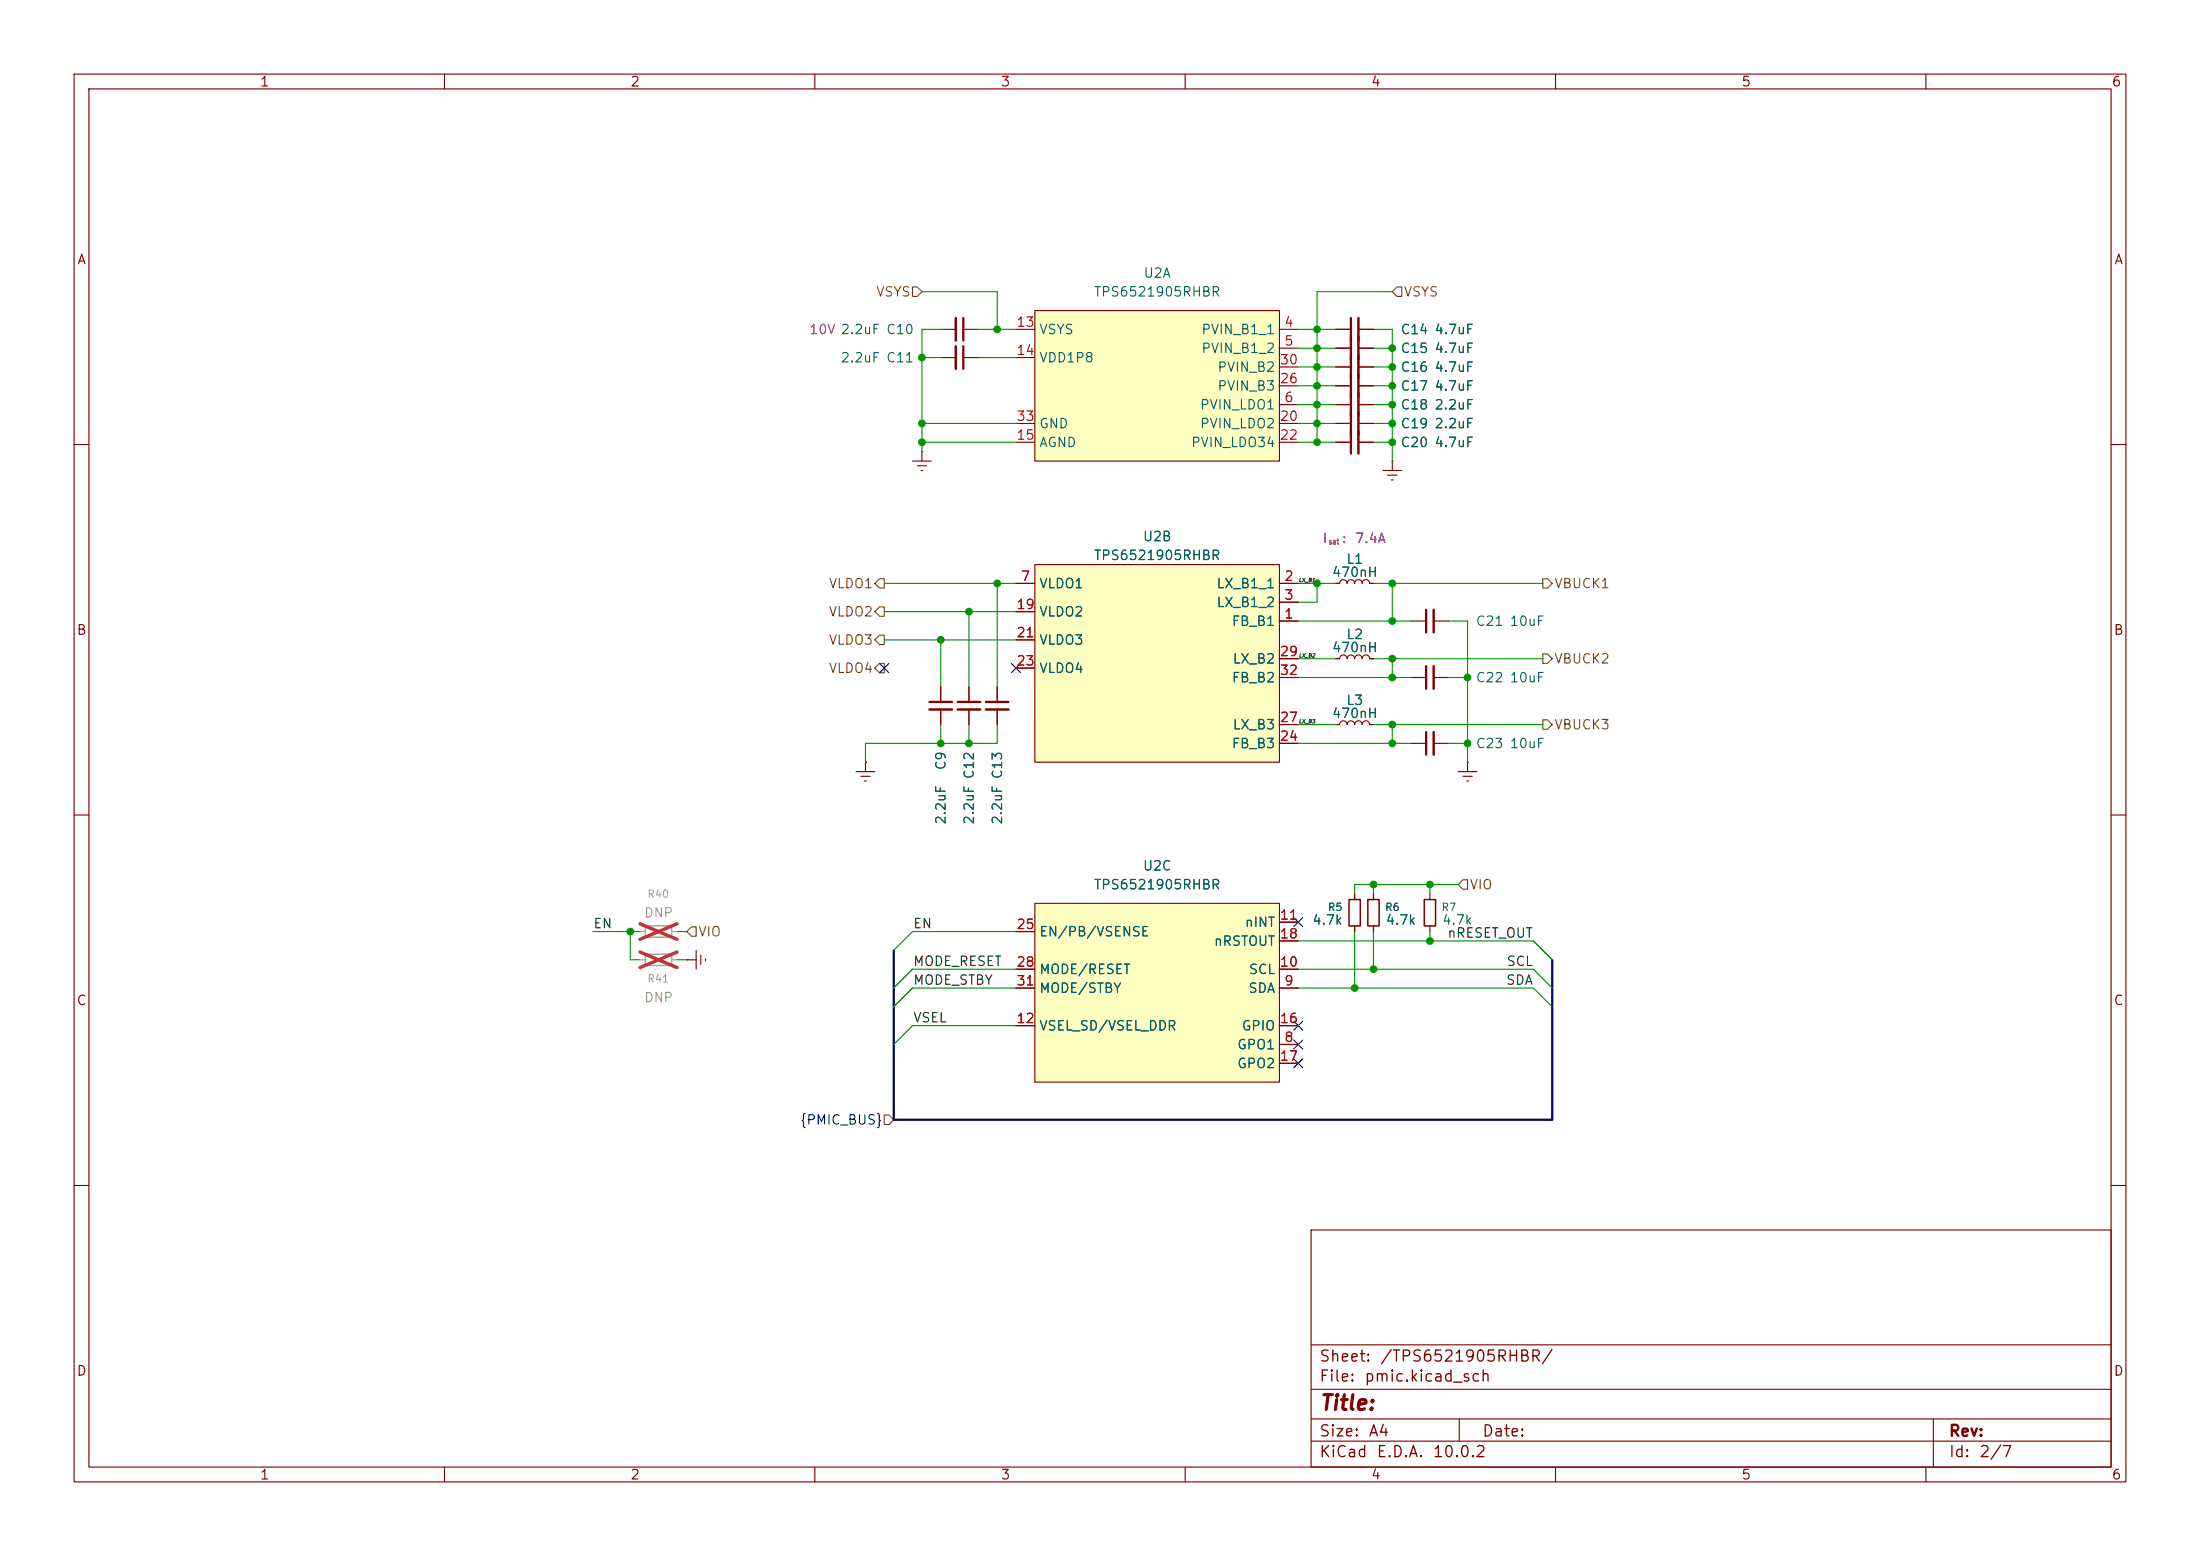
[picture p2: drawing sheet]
<svg xmlns="http://www.w3.org/2000/svg" width="297mm" height="210mm" viewBox="0 0 297 210" stroke-linecap="round" stroke-linejoin="round" font-family="sans-serif">
<g fill="none" stroke="#840000" stroke-width=".15">
<path d="M10 10h277v190h-277zM12 12h273v186h-273zM60 10v2M110 10v2M160 10v2M210 10v2M260 10v2M180.3 54.6h2.1M180.3 47h2.1M183.4 54.6h2M183.4 47h2M10 60h2"/>
<path d="M285 60h2M130.8 92.7v2M130.8 95.8v2M10 110h2M285 110h2M10 160h2M177 166h108v32h-108zM285 160h2M60 198v2M110 198v2M160 198v2M177 194.5h108"/>
<path d="M177 191.5h108M177 187.5h108M177 181.5h108M197 191.5v3M210 198v2M260 198v2M261 191.5v6.5"/>
</g>
<path d="M182.4 45.5v3M182.4 53.1v3M129.3 94.7h3" fill="none" stroke="#840000" stroke-width=".3"/>
<path d="M183.4 45.5v3M183.4 53.1v3M129.3 95.8h3" fill="none" stroke="#840000" stroke-width=".33"/>
<path d="M139.7 41.9h33v20.3h-33z" fill="#ffffc2"/>
<g fill="none" stroke="#840000" stroke-width=".15">
<path d="M127 44.5h2M127 48.3h2M130 44.5h2.1M130 48.3h2.1M137.2 44.5h2.5M137.2 48.3h2.5M137.2 59.7h2.5M137.2 57.2h2.5M139.7 41.9h33v20.3h-33zM172.7 44.5h2.6M172.7 47h2.6M172.7 54.6h2.6"/>
<path d="M172.7 59.7h2.6M172.7 57.2h2.6M172.7 52.1h2.6M172.7 49.5h2.6M180.3 59.7h2.1M180.3 57.2h2.1M183.4 59.7h2M183.4 57.2h2M186.7 63.5h2.5M187.3 64.1h1.3M187.8 64.8h.3M188 62.2h.1"/>
<path d="M188 62.2v1.3M190.5 83.8h2M190.5 91.4h2M193.5 83.8h2.1M193.5 91.4h2.1M115.6 104.1h2.5M116.2 104.8h1.3M116.7 105.4h.3M116.8 102.9h.1M116.8 102.9v1.2M190.5 100.3h2M193.5 100.3h2.1"/>
<path d="M196.8 104.1h2.6M197.5 104.8h1.3M198 105.4h.2M198.1 102.9h.1M198.1 102.9v1.2M92.7 129.5h.1M92.7 129.5h1.3M94 128.3v2.5M94.6 128.9v1.3M95.2 129.4v.3M185.4 120.7v.7M185.4 125v.7"/>
<path d="M193 120.7v.7M193 125v.7"/>
</g>
<path d="M87.1 128.8h3.6v1.5h-3.6zM87.1 125h3.6v1.5h-3.6z" fill="none" stroke="#a1a1a1" stroke-width=".2"/>
<path d="M86.4 129.5h.7M86.4 125.7h.7M90.7 129.5h.7M90.7 125.7h.7" fill="none" stroke="#a1a1a1" stroke-width=".15"/>
<path d="M86.4 128.5l5 2.1M86.4 124.7l5 2.1M91.4 128.5l-5 2.1M91.4 124.7l-5 2.1" fill="none" stroke="#e12e31" stroke-width=".46"/>
<path d="M130 42.9v3.1M130 46.7v3.1M182.4 55.6v5.6M192.5 82.3v3M192.5 89.9v3.1M192.5 98.8v3.1" fill="none" stroke="#840000" stroke-width=".3"/>
<path d="M129 42.9v3.1M129 46.7v3.1M183.4 55.6v5.6M193.5 82.3v3M193.5 89.9v3.1M193.5 98.8v3.1" fill="none" stroke="#840000" stroke-width=".33"/>
<path d="M184.7 121.4h1.5v3.6h-1.5zM192.3 121.4h1.5v3.6h-1.5z" fill="none" stroke="#840000" stroke-width=".2"/>
<path d="M139.7 76.2h33v26.7h-33z" fill="#ffffc2"/>
<g fill="none" stroke="#840000" stroke-width=".15">
<path d="M123.2 62.2h2.5M123.8 62.9h1.3M124.3 63.5h.3M124.5 61h.1M124.5 61v1.2M137.2 78.7h2.5M139.7 76.2h33v26.7h-33zM172.7 78.7h2.6M180.3 78.7h.5a.51 .51 0 0 1 .6-.5 .51 .51 0 0 1 .5 .5 .51 .51 0 0 1 .5-.5 .51 .51 0 0 1 .5 .5 .51 .51 0 0 1 .5-.5 .51 .51 0 0 1 .5 .5 .51 .51 0 0 1 .5-.5 .51 .51 0 0 1 .5 .5h.5M127 92.7v2M127 95.8v2M137.2 82.6h2.5"/>
<path d="M137.2 86.4h2.5M137.2 90.2h2.5M172.7 83.8h2.6M172.7 81.3h2.6M172.7 97.8h2.6M172.7 88.9h2.6M172.7 91.4h2.6M180.3 97.8h.5a.51 .51 0 0 1 .6-.5 .51 .51 0 0 1 .5 .5 .51 .51 0 0 1 .5-.5 .51 .51 0 0 1 .5 .5 .51 .51 0 0 1 .5-.5 .51 .51 0 0 1 .5 .5 .51 .51 0 0 1 .5-.5 .51 .51 0 0 1 .5 .5h.5M180.3 88.9h.5a.51 .51 0 0 1 .6-.5 .51 .51 0 0 1 .5 .5 .51 .51 0 0 1 .5-.5 .51 .51 0 0 1 .5 .5 .51 .51 0 0 1 .5-.5 .51 .51 0 0 1 .5 .5 .51 .51 0 0 1 .5-.5 .51 .51 0 0 1 .5 .5h.5M172.7 100.3h2.6M182.9 120.7v.7M182.9 125v.7"/>
</g>
<path d="M182.1 121.4h1.5v3.6h-1.5z" fill="none" stroke="#840000" stroke-width=".2"/>
<path d="M125.5 94.7h3" fill="none" stroke="#840000" stroke-width=".3"/>
<path d="M125.5 95.8h3" fill="none" stroke="#840000" stroke-width=".33"/>
<path d="M139.7 121.9h33v24.2h-33z" fill="#ffffc2"/>
<g fill="none" stroke="#840000" stroke-width=".15">
<path d="M180.3 44.5h2.1M180.3 49.5h2.1M180.3 52.1h2.1M180.3 59.7h2.1M180.3 57.2h2.1M180.3 54.6h2.1M180.3 47h2.1M183.4 44.5h2M183.4 49.5h2M183.4 52.1h2M183.4 59.7h2M183.4 57.2h2"/>
<path d="M183.4 54.6h2M183.4 47h2M137.2 78.7h2.5M172.7 78.7h2.6M180.3 78.7h.5M184.9 78.7h.5M127 92.7v2M127 95.8v2M130.8 92.7v2M130.8 95.8v2M134.6 92.7v2M134.6 95.8v2"/>
<path d="M137.2 82.6h2.5M137.2 86.4h2.5M137.2 90.2h2.5M172.7 88.9h2.6M172.7 97.8h2.6M172.7 83.8h2.6M172.7 81.3h2.6M172.7 91.4h2.6M180.3 88.9h.5M180.3 97.8h.5M184.9 88.9h.5M184.9 97.8h.5"/>
<path d="M116.8 102.9h.1M172.7 100.3h2.6M137.2 133.4h2.5M137.2 130.8h2.5M137.2 138.4h2.5M137.2 125.7h2.5M139.7 121.9h33v24.2h-33zM172.7 133.4h2.6M172.7 130.8h2.6M172.7 124.5h2.6M172.7 138.4h2.6M172.7 127h2.6"/>
<path d="M182.9 120.7v.7M182.9 125v.7M185.4 120.7v.7M185.4 125v.7M172.7 141h2.6M172.7 143.5h2.6"/>
</g>
<path d="M182.4 42.9v3.1M182.4 48v5.6M133.1 94.7h3" fill="none" stroke="#840000" stroke-width=".3"/>
<path d="M183.4 42.9v3.1M183.4 48v5.6M133.1 95.8h3" fill="none" stroke="#840000" stroke-width=".33"/>
<path d="M123.2 38.7h.6l.7 .7-.7 .6h-.6zM188.6 38.7h.6v1.3h-.6l-.6-.6zM118.7 78.1h.7v1.3h-.7l-.6-.7zM208.3 78.1h.6l.6 .6-.6 .7h-.6zM118.1 82.6l.6-.7h.7v1.3h-.7zM118.7 89.5h.7v1.3h-.7l-.6-.6zM118.7 85.7h.7v1.3h-.7l-.6-.6zM208.3 97.2h.6l.6 .6-.6 .6h-.6zM208.3 88.3h.6l.6 .6-.6 .6h-.6zM197.5 118.7h.6v1.3h-.6l-.7-.6zM93.3 125.1h.7v1.3h-.7l-.6-.7zM119.4 150.5h.6l.6 .6-.6 .7h-.6z" fill="none" stroke="#725600" stroke-width=".15"/>
<path d="M120.6 128.3v22.8h88.9v-21.6" fill="none" stroke="#000084" stroke-width=".3"/>
<g fill="none" stroke="#009600" stroke-width=".15">
<path d="M124.5 39.4h10.1v5.1M188 39.4h-10.2v20.3M124.5 48.3h2.5M124.5 59.7h12.7M124.5 57.2h12.7M127 44.5h-2.5v16.5M132.1 44.5h5.1M132.1 48.3h5.1M175.3 52.1h5M175.3 49.5h5M175.3 47h5M175.3 44.5h5"/>
<path d="M175.3 54.6h5M175.3 59.7h5M175.3 57.2h5M185.4 44.5h2.6v17.7M185.4 52.1h2.6M185.4 49.5h2.6M185.4 47h2.6M185.4 54.6h2.6M185.4 59.7h2.6M185.4 57.2h2.6M119.4 78.7h17.8M134.6 78.7v14"/>
<path d="M175.3 78.7h5M177.8 78.7v2.6h-2.5M185.4 78.7h22.9M188 78.7v5.1M119.4 86.4h17.8M119.4 82.6h17.8M127 86.4v6.3M127 97.8v2.5M130.8 82.6v10.1M130.8 97.8v2.5M134.6 97.8v2.5h-17.8v2.6M175.3 91.4h15.2"/>
<path d="M175.3 88.9h5M175.3 83.8h15.2M175.3 97.8h5M185.4 88.9h22.9M185.4 97.8h22.9M188 88.9v2.5M188 97.8v2.5M195.6 91.4h2.5M195.6 83.8h2.5v19.1M175.3 100.3h15.2M185.4 119.4v1.3M193 119.4v1.3"/>
<path d="M195.6 100.3h2.5M196.8 119.4h-13.9v1.3M80 125.7h6.4M85.1 125.7v3.8h1.3M91.4 125.7h1.3M91.4 129.5h1.3M137.2 125.7h-14l-2.6 2.6M137.2 130.8h-14l-2.6 2.6M137.2 138.4h-14l-2.6 2.6M137.2 133.4h-14l-2.6 2.5M175.3 130.8h31.7l2.5 2.6M175.3 133.4h31.7l2.5 2.5"/>
<path d="M175.3 127h31.7l2.5 2.5M182.9 125.7v7.7M185.4 125.7v5.1M193 125.7v1.3"/>
</g>
<path d="M118.8 89.6l1.2 1.2M120 89.6l-1.2 1.2M136.6 89.6l1.2 1.2M137.8 89.6l-1.2 1.2M174.7 123.9l1.2 1.2M174.7 137.8l1.2 1.2M175.9 123.9l-1.2 1.2M175.9 137.8l-1.2 1.2M174.7 140.4l1.2 1.2M174.7 142.9l1.2 1.2M175.9 140.4l-1.2 1.2M175.9 142.9l-1.2 1.2" fill="none" stroke="#000084" stroke-width=".15"/>
<g fill="#009600" stroke="#009600" stroke-width=".14">
<circle cx="134.6" cy="78.7" r=".46"/>
<circle cx="177.8" cy="78.7" r=".46"/>
<circle cx="188" cy="100.3" r=".46"/>
<circle cx="185.4" cy="119.4" r=".46"/>
<circle cx="198.1" cy="91.4" r=".46"/>
<circle cx="188" cy="88.9" r=".46"/>
<circle cx="188" cy="91.4" r=".46"/>
<circle cx="188" cy="97.8" r=".46"/>
<circle cx="185.4" cy="130.8" r=".46"/>
<circle cx="193" cy="127" r=".46"/>
<circle cx="198.1" cy="100.3" r=".46"/>
<circle cx="193" cy="119.4" r=".46"/>
<circle cx="188" cy="59.7" r=".46"/>
<circle cx="188" cy="57.2" r=".46"/>
<circle cx="188" cy="52.1" r=".46"/>
<circle cx="188" cy="54.6" r=".46"/>
<circle cx="177.8" cy="57.2" r=".46"/>
<circle cx="177.8" cy="59.7" r=".46"/>
<circle cx="188" cy="83.8" r=".46"/>
<circle cx="188" cy="78.7" r=".46"/>
<circle cx="85.1" cy="125.7" r=".46"/>
<circle cx="124.5" cy="57.2" r=".46"/>
<circle cx="124.5" cy="59.7" r=".46"/>
<circle cx="177.8" cy="52.1" r=".46"/>
<circle cx="177.8" cy="54.6" r=".46"/>
<circle cx="177.8" cy="49.5" r=".46"/>
<circle cx="177.8" cy="47" r=".46"/>
<circle cx="188" cy="47" r=".46"/>
<circle cx="188" cy="49.5" r=".46"/>
<circle cx="177.8" cy="44.5" r=".46"/>
<circle cx="182.9" cy="133.4" r=".46"/>
<circle cx="130.8" cy="82.6" r=".46"/>
<circle cx="127" cy="100.3" r=".46"/>
<circle cx="130.8" cy="100.3" r=".46"/>
<circle cx="124.5" cy="48.3" r=".46"/>
<circle cx="127" cy="86.4" r=".46"/>
<circle cx="134.6" cy="44.5" r=".46"/>
</g>
<text font-size="2" fill="#840000" x="178" y="190.8">Title:</text>
<g font-size="1.5" fill="#840000">
<text x="178" y="184.2">Sheet:</text>
<text x="186.2" y="184.2">/TPS6521905RHBR/</text>
<text x="178" y="186.9">File:</text>
<text x="184.1" y="186.9">pmic.kicad_sch</text>
<text x="178" y="197.1">KiCad</text>
<text x="178" y="194.3">Size:</text>
<text x="184.7" y="194.3">A4</text>
<text x="185.7" y="197.1">E.D.A.</text>
<text x="193.3" y="197.1">10.0.2</text>
<text x="200" y="194.3">Date:</text>
<text x="263" y="194.3">Rev:</text>
<text x="263" y="197.1">Id:</text>
<text x="267.1" y="197.1">2/7</text>
</g>
<g font-size="1.3" fill="#840000">
<text x="35" y="12">1</text>
<text x="85" y="12">2</text>
<text x="135" y="12">3</text>
<text x="185" y="12">4</text>
<text x="235" y="12">5</text>
<text x="285" y="12">6</text>
<text x="10.3" y="36">A</text>
<text x="285.3" y="36">A</text>
<text x="10.3" y="86">B</text>
<text x="285.3" y="86">B</text>
<text x="10.3" y="136">C</text>
<text x="285.3" y="136">C</text>
<text x="10.3" y="186">D</text>
<text x="285.3" y="186">D</text>
<text x="35" y="200">1</text>
<text x="85" y="200">2</text>
<text x="135" y="200">3</text>
<text x="185" y="200">4</text>
<text x="235" y="200">5</text>
<text x="285" y="200">6</text>
</g>
<g font-size="1.3" fill="#725600">
<text x="118.2" y="40.3">VSYS</text>
<text x="189.4" y="40.3">VSYS</text>
<text x="111.8" y="83.5">VLDO2</text>
<text x="111.8" y="79.7">VLDO1</text>
<text x="209.7" y="79.7">VBUCK1</text>
<text x="111.8" y="87.3">VLDO3</text>
<text x="209.7" y="89.9">VBUCK2</text>
<text x="111.8" y="91.1">VLDO4</text>
<text x="209.7" y="98.8">VBUCK3</text>
<text x="198.3" y="120.4">VIO</text>
<text x="94.2" y="126.7">VIO</text>
</g>
<g font-size="1.3" fill="#006464">
<text x="147.6" y="40.3">TPS6521905RHBR</text>
<text x="154.3" y="37.8">U2A</text>
<text x="140.2" y="45.4">VSYS</text>
<text x="162.1" y="45.4">PVIN_B1_1</text>
<text x="162.1" y="48">PVIN_B1_2</text>
<text x="189" y="48">C15</text>
<text x="189" y="45.4">C14</text>
<text x="193.6" y="48">4.7uF</text>
<text x="193.6" y="45.4">4.7uF</text>
<text x="113.4" y="49.2">2.2uF C11</text>
<text x="140.2" y="49.2">VDD1P8</text>
<text x="164.3" y="53">PVIN_B3</text>
<text x="164.3" y="50.5">PVIN_B2</text>
<text x="189" y="50.5">C16</text>
<text x="189" y="53">C17</text>
<text x="193.6" y="50.5">4.7uF</text>
<text x="193.6" y="53">4.7uF</text>
<text x="140.2" y="58.1">GND</text>
<text x="161.9" y="55.6">PVIN_LDO1</text>
<text x="161.9" y="58.1">PVIN_LDO2</text>
<text x="189" y="55.6">C18</text>
<text x="189" y="58.1">C19</text>
<text x="193.6" y="55.6">2.2uF</text>
<text x="193.6" y="58.1">2.2uF</text>
<text x="140.2" y="60.7">AGND</text>
<text x="160.7" y="60.7">PVIN_LDO34</text>
<text x="189" y="60.7">C20</text>
<text x="193.6" y="60.7">4.7uF</text>
<text x="147.6" y="75.9">TPS6521905RHBR</text>
<text x="154.2" y="73.4">U2B</text>
<text x="181.7" y="76.4">L1</text>
<text x="140.2" y="79.7">VLDO1</text>
<text x="140.2" y="83.5">VLDO2</text>
<text x="164.1" y="79.7">LX_B1_1</text>
<text x="164.1" y="82.3">LX_B1_2</text>
<text x="179.7" y="78.2">470nH</text>
<text x="140.2" y="87.3">VLDO3</text>
<text x="166.2" y="84.8">FB_B1</text>
<text x="166.3" y="89.9">LX_B2</text>
<text x="179.7" y="88.3">470nH</text>
<text x="181.7" y="86.6">L2</text>
<text x="199.1" y="84.8">C21</text>
<text x="203.7" y="84.8">10uF</text>
<text x="140.2" y="91.1">VLDO4</text>
<text x="166.2" y="92.4">FB_B2</text>
<text x="181.7" y="95.5">L3</text>
<text x="199.1" y="92.4">C22</text>
<text x="203.7" y="92.4">10uF</text>
<text x="166.2" y="101.3">FB_B3</text>
<text x="166.3" y="98.8">LX_B3</text>
<text x="179.7" y="97.2">470nH</text>
<text x="199.1" y="101.3">C23</text>
<text x="203.7" y="101.3">10uF</text>
<text x="128" y="104" transform="rotate(-90 128 104)">C9</text>
<text x="128" y="111.4" transform="rotate(-90 128 111.4)">2.2uF</text>
<text x="131.8" y="111.4" transform="rotate(-90 131.8 111.4)">2.2uF C12</text>
<text x="135.6" y="111.4" transform="rotate(-90 135.6 111.4)">2.2uF C13</text>
<text x="154.2" y="117.8">U2C</text>
<text x="147.6" y="120.4">TPS6521905RHBR</text>
<text x="168" y="125.4">nINT</text>
<text x="177.1" y="125.1">4.7k</text>
<text x="187" y="125.1">4.7k</text>
<text x="194.6" y="125.1">4.7k</text>
<text x="140.2" y="126.7">EN/PB/VSENSE</text>
<text x="140.2" y="131.8">MODE/RESET</text>
<text x="163.8" y="128">nRSTOUT</text>
<text x="168.5" y="131.8">SCL</text>
<text x="140.2" y="134.3">MODE/STBY</text>
<text x="168.4" y="134.3">SDA</text>
<text x="140.2" y="139.4">VSEL_SD/VSEL_DDR</text>
<text x="166.9" y="141.9">GPO1</text>
<text x="167.5" y="139.4">GPIO</text>
<text x="166.9" y="144.5">GPO2</text>
</g>
<g font-size="1.3" fill="#840084">
<text x="109.1" y="45.4">10V 2.2uF C10</text>
<text x="178.5" y="73.6">I</text>
<text x="181.1" y="73.6">:</text>
<text x="182.8" y="73.6">7.4A</text>
</g>
<g font-size="1.3" fill="#a90000">
<text x="137.1" y="44.4">13</text>
<text x="173.3" y="44.4">4</text>
<text x="173.3" y="47">5</text>
<text x="137.1" y="48.2">14</text>
<text x="172.7" y="52">26</text>
<text x="172.7" y="49.5">30</text>
<text x="137.1" y="59.7">15</text>
<text x="137.1" y="57.1">33</text>
<text x="172.7" y="57.1">20</text>
<text x="172.7" y="59.7">22</text>
<text x="173.3" y="54.6">6</text>
<text x="137.1" y="82.5">19</text>
<text x="137.7" y="78.7">7</text>
<text x="173.3" y="83.8">1</text>
<text x="173.3" y="78.7">2</text>
<text x="173.3" y="81.3">3</text>
<text x="137.1" y="86.3">21</text>
<text x="172.7" y="88.9">29</text>
<text x="137.1" y="90.1">23</text>
<text x="172.7" y="91.4">32</text>
<text x="172.7" y="100.3">24</text>
<text x="172.7" y="97.8">27</text>
<text x="137.1" y="125.7">25</text>
<text x="172.7" y="124.4">11</text>
<text x="137.1" y="130.8">28</text>
<text x="172.7" y="130.8">10</text>
<text x="172.7" y="127">18</text>
<text x="137.1" y="133.3">31</text>
<text x="173.3" y="133.3">9</text>
<text x="137.1" y="138.4">12</text>
<text x="172.7" y="138.4">16</text>
<text x="172.7" y="143.5">17</text>
<text x="173.3" y="140.9">8</text>
</g>
<g font-size="1.3" fill="#0f0f0f">
<text x="80" y="125.6">EN</text>
<text x="123.2" y="125.6">EN</text>
<text x="123.2" y="130.7">MODE_RESET</text>
<text x="195.3" y="126.9">nRESET_OUT</text>
<text x="203.3" y="130.7">SCL</text>
<text x="123.2" y="133.2">MODE_STBY</text>
<text x="203.2" y="133.2">SDA</text>
<text x="123.2" y="138.3">VSEL</text>
</g>
<g font-size="1.3" fill="#989898">
<text x="86.9" y="124.2">DNP</text>
<text x="86.9" y="135.6">DNP</text>
</g>
<text font-size="1.3" fill="#000084" x="107.9" y="152.1">{PMIC_BUS}</text>
<g font-size="1" fill="#989898">
<text x="87.3" y="121.4">R40</text>
<text x="87.3" y="132.8">R41</text>
</g>
<g font-size="1" fill="#006464">
<text x="179.2" y="123.2">R5</text>
<text x="186.9" y="123.2">R6</text>
<text x="194.5" y="123.2">R7</text>
</g>
<text font-size=".8" fill="#840084" x="179.3" y="73.7">sat</text>
<g font-size=".5" fill="#0f0f0f">
<text x="175.3" y="78.7">LX_B1</text>
<text x="175.3" y="88.9">LX_B2</text>
<text x="175.3" y="97.7">LX_B3</text>
</g>
</svg>
